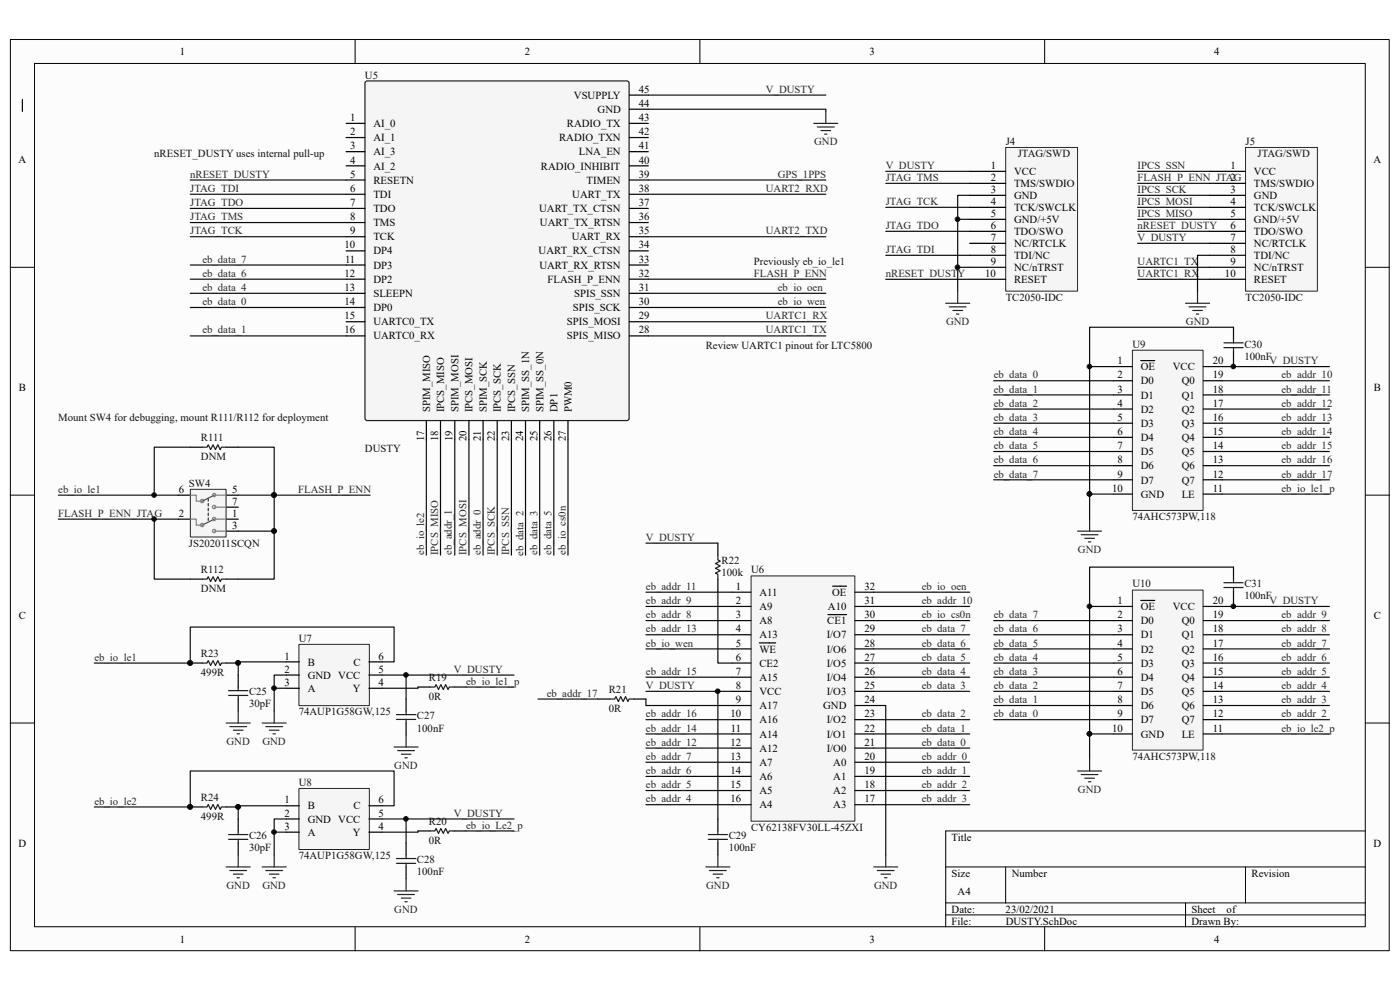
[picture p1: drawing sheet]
<svg xmlns="http://www.w3.org/2000/svg" width="297mm" height="210mm" viewBox="0 0 297 210" stroke-linecap="round" stroke-linejoin="round" font-family="sans-serif">
<path d="M2.2 8.4h292.5v193.3h-292.5z" fill="#fcfcfc"/>
<path d="M2.2 8.4h292.5v193.3h-292.5z" fill="none" stroke="#000" stroke-width=".21"/>
<path d="M7.4 13.5h282.2v183.1h-282.2z" fill="#fcfcfc"/>
<g fill="none" stroke="#000" stroke-width=".21">
<path d="M7.3 13.5h282.3v183.1h-282.3zM75.3 8.4v5.1M148.5 8.4v5.1M221.6 8.4v5.1M2.2 56.7h5.1M289.7 56.7h5.1M2.2 105h5.1M289.7 105h5.1M2.2 153.4h5.1M289.7 153.4h5.1M289.7 176.3h-89.1v20.3M75.3 196.6v5.1"/>
<path d="M148.5 196.6v5.1M200.6 183.9h89.1M200.6 191.5h89.1M200.6 194.1h89.1M213.4 183.9v7.6M221.6 196.6v5.1M251.5 191.5v5.1M264.2 183.9v7.6"/>
</g>
<path d="M77.7 17.2h55.3l.4 .2 .1 71.3-.3 .4-55.3 .1-.4-.2-.1-71.3z" fill-rule="evenodd" fill="#f5f5f5" stroke="#1c1c1c" stroke-width=".25"/>
<g fill="none" stroke="#000" stroke-width=".25">
<path d="M73.4 32.2h4M73.4 26.2h4M73.4 29.2h4M73.4 35.2h4M73.4 38.2h4M133.5 32.2h4M133.5 26.2h4M133.5 29.2h4M133.5 35.2h4M133.5 38.2h4M133.5 23.2h4M133.5 20.2h4"/>
<path d="M73.4 44.2h4M73.4 41.2h4M73.4 47.2h4M73.4 50.2h4M73.4 56.2h4M73.4 53.2h4M73.4 59.2h4M133.5 44.2h4M133.5 41.2h4M133.5 47.2h4M133.5 50.2h4M133.5 56.2h4"/>
<path d="M133.5 53.2h4M133.5 59.2h4M73.4 62.2h4M73.4 65.2h4M73.4 68.3h4M73.4 71.3h4M133.5 62.2h4M133.5 65.2h4M133.5 68.3h4M133.5 71.3h4M261.7 69.4v2.6M261.7 74.5v2.6"/>
<path d="M90.5 89.3v4M93.5 89.3v4M96.5 89.3v4M99.5 89.3v4M102.5 89.3v4M105.5 89.3v4M108.5 89.3v4M111.5 89.3v4M114.5 89.3v4M117.5 89.3v4M120.5 89.3v4M152.3 115.2v2.6"/>
<path d="M152.3 122.9v2.5M126.9 148.3h2.5M134.5 148.3h2.5M152.3 173.7v2.6M152.3 178.8v2.6"/>
</g>
<g fill="none" stroke="#0e0e0e" stroke-width=".25">
<path d="M4.7 21.1v2.5M40.4 38.2h33M137.5 23.2h37.7v.4M137.5 38.2h37.7M137.5 20.2h37.7M40.4 41.2h33M40.4 50.2h33M40.4 47.2h33M40.4 44.2h33M40.4 56.2h33M40.4 59.2h33M137.5 41.2h37.7"/>
<path d="M137.5 50.2h37.7M137.5 59.2h37.7M40.4 62.2h33M40.4 65.2h33M40.4 71.3h33M137.5 62.2h37.7M137.5 65.2h37.7M90.5 93.3v24.5M96.5 93.3v24.5M102.5 93.3v24.5M111.5 93.3v24.5M114.5 93.3v24.5"/>
<path d="M117.5 93.3v24.5M120.5 93.3v24.5"/>
</g>
<path d="M172.6 26.2h5.1M173.4 26.9h3.6M174.2 27.7h2M174.9 28.5h.5M175.2 23.6v2.6" fill="none" stroke="#262626" stroke-width=".25"/>
<path d="M259.7 72.7h4M259.7 73.7h4M261.7 72v.7M261.7 73.7v.8M152.3 117.8v1l.5 .2-1 .5 1 .6-1 .5 1 .5-1 .5 .5 .2v1.1M129.4 148.3h1l.3-.5 .5 1 .5-1 .5 1 .5-1 .5 1 .3-.5h1M150.3 177h4M150.3 178.1h4M152.3 176.3v.7M152.3 178.1v.7" fill="none" stroke="#1c1c1c" stroke-width=".25"/>
<path d="M240.3 74.3h14.9v34h-14.9z" fill="#f5f5f5"/>
<path d="M240.2 74.3h15v34h-15z" fill="none" stroke="#262626" stroke-width=".21"/>
<g fill="none" stroke="#000" stroke-width=".25">
<path d="M236.2 77.8h4M242 76.5h3M255.3 77.8h4M236.2 80.8h4M236.2 83.8h4M236.2 86.8h4M236.2 89.8h4M236.2 92.8h4M236.2 95.8h4M236.2 98.8h4M255.3 80.8h4M255.3 83.8h4"/>
<path d="M255.3 86.8h4M255.3 89.8h4M255.3 92.8h4M255.3 95.8h4M255.3 98.8h4M236.2 101.8h4M236.2 104.8h4M255.3 101.8h4M255.3 104.8h4"/>
</g>
<path d="M159.4 122.2h22v52h-22z" fill="#f5f5f5"/>
<path d="M159.3 122.2h22.1v52h-22.1z" fill="none" stroke="#262626" stroke-width=".21"/>
<g fill="none" stroke="#000" stroke-width=".25">
<path d="M155.3 125.6h4M155.3 128.7h4M155.3 131.7h4M155.3 134.7h4M155.3 137.7h4M161.1 136.4h3.5M175.7 130.4h3.9M176.6 124.4h3M181.4 125.6h4M181.4 128.7h4M181.4 131.7h4M181.4 134.7h4"/>
<path d="M181.4 137.7h4M155.3 149.7h4M155.3 152.7h4M155.3 155.7h4M155.3 158.7h4M155.3 140.7h4M155.3 143.7h4M155.3 146.7h4M181.4 149.7h4M181.4 152.7h4M181.4 155.7h4M181.4 158.7h4"/>
<path d="M181.4 140.7h4M181.4 143.7h4M181.4 146.7h4M40.4 171.2h2.5M48 171.2h2.5M50.5 173.7v2.6M50.5 178.8v2.6M86.2 178.8v2.6M88.7 176.3h2.5M96.3 176.3h2.6M155.3 161.7h4M155.3 164.7h4"/>
<path d="M155.3 167.7h4M155.3 170.7h4M181.4 161.7h4M181.4 164.7h4M181.4 167.7h4M181.4 170.7h4M86.2 183.9v2.6"/>
</g>
<path d="M42.9 171.2h1l.3-.5 .5 1 .5-1 .5 1 .5-1 .5 1 .3-.5h1M48.5 177h4.1M48.5 178.1h4.1M50.5 176.3v.7M50.5 178.1v.7M91.2 176.3h1.1l.2-.5 .5 1 .5-1 .5 1 .5-1 .6 1 .2-.5h1M84.1 182.1h4.1M84.1 183.1h4.1M86.2 181.4v.7M86.2 183.1v.8" fill="none" stroke="#1c1c1c" stroke-width=".25"/>
<g fill="#0e0e0e" stroke="#0e0e0e" stroke-width=".21">
<circle cx="50.5" cy="171.2" r=".49"/>
<circle cx="40.3" cy="171.2" r=".49"/>
</g>
<path d="M63.5 167.3h14.9v12.9h-14.9z" fill="#f5f5f5"/>
<path d="M63.4 167.3h15v12.9h-15z" fill="none" stroke="#262626" stroke-width=".21"/>
<g fill="none" stroke="#000" stroke-width=".25">
<path d="M40.4 140.7h2.5M48 140.7h2.5M50.5 143.2v2.5M50.5 148.3v2.5M86.2 148.3v2.5M86.2 153.4v2.5M88.7 145.7h2.5M96.3 145.7h2.6M60.7 170.9h2.8M60.7 173.7h2.8M60.7 176.5h2.8M78.3 170.9h2.8"/>
<path d="M78.3 173.7h2.8M78.3 176.5h2.8"/>
</g>
<g fill="none" stroke="#262626" stroke-width=".25">
<path d="M48 183.9h5.1M48.8 184.7h3.5M49.5 185.4h2.1M50.3 186.2h.5M50.5 181.4v2.5M55.6 183.9h5.1M56.4 184.7h3.5M57.2 185.4h2M57.9 186.2h.5M58.2 181.4v2.5M83.6 189h5.1M84.4 189.8h3.5"/>
<path d="M85.1 190.5h2.1M85.9 191.3h.5M86.2 186.5v2.5"/>
</g>
<path d="M58.2 176.5h2.5M60.7 173.7h-2.5v7.7M60.7 170.9h-10.2v2.8M81.1 170.9h2.5v-7.3h-43.2v7.6h-20.4M81.1 173.7h27.9M86.2 173.7v5.1M88.7 176.3v.2h-7.6M98.9 176.3h10.1" fill="none" stroke="#0e0e0e" stroke-width=".25"/>
<g fill="#0e0e0e" stroke="#0e0e0e" stroke-width=".21">
<circle cx="58.1" cy="176.5" r=".49"/>
<circle cx="86.1" cy="173.7" r=".49"/>
<circle cx="40.3" cy="171.2" r=".49"/>
<circle cx="50.5" cy="140.6" r=".49"/>
<circle cx="40.3" cy="140.6" r=".49"/>
</g>
<path d="M42.9 140.7h1l.3-.5 .5 1 .5-1 .5 1 .5-1 .5 1 .3-.5h1M48.5 146.5h4.1M48.5 147.5h4.1M50.5 145.7v.8M50.5 147.5v.8M84.1 151.6h4.1M84.1 152.6h4.1M86.2 150.8v.8M86.2 152.6v.8M91.2 145.7h1.1l.2-.5 .5 1.1 .5-1.1 .5 1.1 .5-1.1 .6 1.1 .2-.6h1" fill="none" stroke="#1c1c1c" stroke-width=".25"/>
<path d="M63.5 136.7h14.9v13h-14.9z" fill="#f5f5f5"/>
<path d="M63.4 136.7h15v13h-15z" fill="none" stroke="#262626" stroke-width=".21"/>
<path d="M261.7 120.3v2.6M261.7 125.4v2.5M60.7 140.4h2.8M60.7 143.2h2.8M60.7 146h2.8M78.3 140.4h2.8M78.3 143.2h2.8M78.3 146h2.8" fill="none" stroke="#000" stroke-width=".25"/>
<g fill="none" stroke="#262626" stroke-width=".25">
<path d="M228.6 112.7h5.1M229.4 113.4h3.5M230.1 114.2h2.1M230.9 115h.5M231.2 110.1v2.6M48 153.4h5.1M48.8 154.1h3.5M49.5 154.9h2.1M50.3 155.7h.5M50.5 150.8v2.6M55.6 153.4h5.1M56.4 154.1h3.5"/>
<path d="M57.2 154.9h2M57.9 155.7h.5M58.2 150.8v2.6M83.6 158.5h5.1M84.4 159.2h3.5M85.1 160h2.1M86.2 155.9v2.6M85.9 160.8h.5M149.8 183.9h5M150.5 184.7h3.6M151.3 185.4h2M152 186.2h.6"/>
<path d="M152.3 181.4v2.5M185.4 183.9h5.1M186.1 184.7h3.6M186.9 185.4h2M187.7 186.2h.5M187.9 181.4v2.5"/>
</g>
<g fill="none" stroke="#0e0e0e" stroke-width=".25">
<path d="M231.2 77.8h5M259.3 77.8h22.7M261.7 69.4h-30.5v35.4M261.7 77.1v.7M210.8 80.8h25.4M210.8 83.8h25.4M210.8 86.8h25.4M210.8 89.8h25.4M210.8 92.8h25.4M210.8 95.8h25.4M210.8 98.8h25.4M259.3 80.8h22.7"/>
<path d="M259.3 83.8h22.7M259.3 86.8h22.7M259.3 89.8h22.7M259.3 92.8h22.7M259.3 95.8h22.7M259.3 98.8h22.7M137 115.2h15.3M210.8 101.8h25.4M236.2 104.8h-5v5.3M259.3 101.8h22.7M259.3 104.8h22.7M137 125.6h18.3"/>
<path d="M137 128.7h18.3M137 131.7h18.3M137 134.7h18.3M137 137.7h18.3M152.3 125.4v15.3h3M185.4 125.6h20.3M185.4 128.7h20.3M185.4 131.7h20.3M185.4 134.7h20.3M185.4 137.7h20.3M58.2 146h2.5M60.7 143.2h-2.5v7.6"/>
<path d="M60.7 140.4h-10.2v2.8M81.1 140.4h2.5v-7.4h-43.2v7.7h-20.4M81.1 143.2h27.9M86.2 143.2v5.1M88.7 145.7v.3h-7.6M98.9 145.7h10.1M114.1 148.3h12.8M137 148.3v1.4h18.3M137 143.7h18.3M137 152.7h18.3M137 155.7h18.3M137 158.7h18.3"/>
<path d="M137 146.7h18.3M152.3 146.7v27M185.4 149.7h2.5v31.7M185.4 143.7h20.3M185.4 152.7h20.3M185.4 155.7h20.3M185.4 158.7h20.3M185.4 140.7h20.3M185.4 146.7h20.3M137 161.7h18.3M137 164.7h18.3M137 167.7h18.3"/>
<path d="M137 170.7h18.3M185.4 161.7h20.3M185.4 164.7h20.3M185.4 167.7h20.3M185.4 170.7h20.3"/>
</g>
<g fill="#0e0e0e" stroke="#0e0e0e" stroke-width=".21">
<circle cx="58.1" cy="146" r=".49"/>
<circle cx="86.1" cy="143.2" r=".49"/>
<circle cx="40.3" cy="140.6" r=".49"/>
<circle cx="152.3" cy="146.6" r=".49"/>
<circle cx="231.1" cy="104.8" r=".49"/>
<circle cx="231.1" cy="77.7" r=".49"/>
<circle cx="261.7" cy="77.7" r=".49"/>
</g>
<path d="M259.7 123.6h4M259.7 124.6h4M261.7 122.9v.7M261.7 124.6v.8" fill="none" stroke="#1c1c1c" stroke-width=".25"/>
<path d="M240.3 125.2h14.9v33.9h-14.9z" fill="#f5f5f5"/>
<path d="M240.2 125.2h15v33.9h-15z" fill="none" stroke="#262626" stroke-width=".21"/>
<g fill="none" stroke="#000" stroke-width=".25">
<path d="M236.2 128.7h4M236.2 131.7h4M236.2 134.7h4M236.2 137.7h4M242 127.4h3M255.3 128.7h4M255.3 131.7h4M255.3 134.7h4M255.3 137.7h4M236.2 152.7h4M236.2 155.7h4M236.2 140.7h4"/>
<path d="M236.2 143.7h4M236.2 146.7h4M236.2 149.7h4M255.3 152.7h4M255.3 155.7h4M255.3 140.7h4M255.3 143.7h4M255.3 146.7h4M255.3 149.7h4"/>
</g>
<g fill="none" stroke="#0e0e0e" stroke-width=".25">
<path d="M210.8 131.7h25.4M210.8 134.7h25.4M210.8 137.7h25.4M231.2 128.7h5M259.3 131.7h22.7M259.3 134.7h22.7M259.3 137.7h22.7M259.3 128.7h22.7M261.7 120.3h-30.5v35.4M261.7 127.9v.8M210.8 140.7h25.4M210.8 143.7h25.4"/>
<path d="M210.8 146.7h25.4M210.8 149.7h25.4M210.8 152.7h25.4M236.2 155.7h-5v5.3M259.3 140.7h22.7M259.3 143.7h22.7M259.3 146.7h22.7M259.3 149.7h22.7M259.3 152.7h22.7M259.3 155.7h22.7"/>
</g>
<g fill="#0e0e0e" stroke="#0e0e0e" stroke-width=".21">
<circle cx="231.1" cy="155.7" r=".49"/>
<circle cx="231.1" cy="128.6" r=".49"/>
<circle cx="261.7" cy="128.6" r=".49"/>
</g>
<path d="M228.6 163.6h5.1M229.4 164.3h3.5M230.1 165.1h2.1M230.9 165.8h.5M231.2 161v2.6" fill="none" stroke="#262626" stroke-width=".25"/>
<path d="M264.3 31.3h15.2v30.5h-15.2z" fill="#f5f5f5"/>
<path d="M264.2 31.3h15.3v30.5h-15.3z" fill="none" stroke="#262626" stroke-width=".21"/>
<path d="M256.6 36.4h7.6M256.6 38.9h7.6M256.6 41.4h7.6M256.6 44h7.6M256.6 46.5h7.6M256.6 49.1h7.6M256.6 51.6h7.6M256.6 54.2h7.6M256.6 56.7h7.6M256.6 59.2h7.6" fill="none" stroke="#000" stroke-width=".25"/>
<path d="M213.4 31.3h15.2v30.5h-15.2z" fill="#f5f5f5"/>
<path d="M213.4 31.3h15.2v30.5h-15.2z" fill="none" stroke="#262626" stroke-width=".21"/>
<path d="M205.7 36.4h7.7M205.7 38.9h7.7M205.7 41.4h7.7M205.7 44h7.7M205.7 46.5h7.7M205.7 49.1h7.7M205.7 51.6h7.7M205.7 54.2h7.7M205.7 56.7h7.7M205.7 59.2h7.7" fill="none" stroke="#000" stroke-width=".25"/>
<g fill="none" stroke="#0e0e0e" stroke-width=".25">
<path d="M187.9 38.9h17.8M187.9 36.4h17.8M241.3 38.9h15.3M241.3 36.4h15.3M187.9 44h17.8M187.9 54.2h17.8M187.9 49.1h17.8M187.9 59.2h17.8M203.2 56.7h2.5M203.2 46.5h2.5M205.7 41.4h-2.5v20.4M241.3 44h15.3"/>
<path d="M241.3 49.1h15.3M241.3 59.2h15.3M241.3 56.7h15.3M241.3 46.5h15.3M241.3 51.6h15.3M241.3 41.4h15.3M256.6 54.2h-2.5v7.6M137.5 68.3h37.7M137.5 71.3h37.7M93.5 93.3v24.5M99.5 93.3v24.5M105.5 93.3v24.5"/>
<path d="M108.5 93.3v24.5"/>
</g>
<path d="M200.6 64.3h5.1M201.4 65.1h3.6M202.2 65.9h2M202.9 66.6h.5M203.2 61.8v2.5M251.5 64.3h5.1M252.3 65.1h3.5M253 65.9h2.1M253.8 66.6h.5M254.1 61.8v2.5" fill="none" stroke="#262626" stroke-width=".25"/>
<g fill="#0e0e0e" stroke="#0e0e0e" stroke-width=".21">
<circle cx="203.1" cy="46.5" r=".49"/>
<circle cx="203.1" cy="56.7" r=".49"/>
</g>
<path d="M40.4 103.8h7.6v10.1h-7.6z" fill="#f5f5f5"/>
<path d="M40.4 103.8h7.6v10.1h-7.6z" fill="none" stroke="#262626" stroke-width=".21"/>
<path d="M40.4 94.9h2.5M48 94.9h2.5M37.8 110.1h2.6M37.8 105h2.6M48 110.1h2.5M48 112.7h2.5M48 105h2.5M48 107.6h2.5M40.4 122.9h2.5M48 122.9h2.5" fill="none" stroke="#000" stroke-width=".25"/>
<g fill="none" stroke="#808080" stroke-width=".25">
<path d="M40.4 105h1.2v1.3h1.3M40.4 110.1h1.2v1.3h1.3M45.5 105h2.5M45.5 107.6h2.5M45.5 110.1h2.5M45.5 112.7h2.5"/>
<circle cx="42.9" cy="106.3" r=".36"/>
<circle cx="42.9" cy="111.4" r=".36"/>
<circle cx="45.4" cy="112.6" r=".36"/>
<circle cx="45.4" cy="107.6" r=".36"/>
<circle cx="45.4" cy="110.1" r=".36"/>
<circle cx="45.4" cy="105" r=".36"/>
</g>
<path d="M44.2 105.8v5.1" fill="none" stroke="#262626" stroke-width=".25" stroke-dasharray=".5"/>
<path d="M45.5 105l-2.6 1.3M45.5 110.1l-2.6 1.3" fill="none" stroke="#4c4c4c" stroke-width=".25"/>
<path d="M40.4 94.9h-7.7v10.1M50.5 94.9h7.7v10.1h20.3M12.4 105h25.4M12.4 110.1h25.4M32.7 110.1v12.8h7.7M50.5 105h7.7v7.7h-7.7M58.2 112.7v10.2h-7.7" fill="none" stroke="#0e0e0e" stroke-width=".25"/>
<g fill="#0e0e0e" stroke="#0e0e0e" stroke-width=".21">
<circle cx="58.1" cy="105" r=".49"/>
<circle cx="58.1" cy="112.6" r=".49"/>
<circle cx="32.7" cy="105" r=".49"/>
<circle cx="32.7" cy="110.1" r=".49"/>
</g>
<path d="M42.9 94.9h1l.3-.5 .5 1 .5-1 .5 1 .5-1 .5 1 .3-.5h1M42.9 122.9h1l.3-.6 .5 1.1 .5-1.1 .5 1.1 .5-1.1 .5 1.1 .3-.5h1" fill="none" stroke="#1c1c1c" stroke-width=".25"/>
<g font-size="2.3">
<text x="38.2" y="11.7">1</text>
<text x="111.3" y="11.7">2</text>
<text x="184.5" y="11.7">3</text>
<text x="257.6" y="11.7">4</text>
<text x="121.8" y="21">VSUPPLY</text>
<text x="126.8" y="24">GND</text>
<text x="135.6" y="22.7">44</text>
<text x="135.6" y="19.7">45</text>
<text x="74.3" y="25.7">1</text>
<text x="74.3" y="28.7">2</text>
<text x="79.2" y="27">AI_0</text>
<text x="79.2" y="30">AI_1</text>
<text x="118.6" y="30">RADIO_TXN</text>
<text x="120.3" y="27">RADIO_TX</text>
<text x="135.6" y="25.7">43</text>
<text x="135.6" y="28.7">42</text>
<text x="3.9" y="34.6">A</text>
<text x="74.3" y="31.7">3</text>
<text x="74.3" y="34.7">4</text>
<text x="79.2" y="33">AI_3</text>
<text x="79.2" y="36">AI_2</text>
<text x="114.8" y="36">RADIO_INHIBIT</text>
<text x="122.8" y="33">LNA_EN</text>
<text x="135.6" y="31.7">41</text>
<text x="135.6" y="34.7">40</text>
<text x="210.2" y="35.9">1</text>
<text x="261" y="35.9">1</text>
<text x="291.4" y="34.6">A</text>
<text x="74.3" y="40.7">6</text>
<text x="74.3" y="37.7">5</text>
<text x="79.2" y="42">TDI</text>
<text x="79.2" y="39">RESETN</text>
<text x="121.4" y="42">UART_TX</text>
<text x="124.5" y="39">TIMEN</text>
<text x="135.6" y="40.7">38</text>
<text x="135.6" y="37.7">39</text>
<text x="210.2" y="38.4">2</text>
<text x="210.2" y="40.9">3</text>
<text x="215.1" y="37.1">VCC</text>
<text x="215.1" y="39.7">TMS/SWDIO</text>
<text x="261" y="38.4">2</text>
<text x="261" y="40.9">3</text>
<text x="266" y="37.1">VCC</text>
<text x="266" y="39.7">TMS/SWDIO</text>
<text x="74.3" y="43.7">7</text>
<text x="74.3" y="46.7">8</text>
<text x="79.2" y="45">TDO</text>
<text x="79.2" y="48">TMS</text>
<text x="114.4" y="45">UART_TX_CTSN</text>
<text x="114.6" y="48">UART_TX_RTSN</text>
<text x="135.6" y="43.7">37</text>
<text x="135.6" y="46.7">36</text>
<text x="210.2" y="43.5">4</text>
<text x="210.2" y="46">5</text>
<text x="215.1" y="42.2">GND</text>
<text x="215.1" y="44.7">TCK/SWCLK</text>
<text x="215.1" y="47.3">GND/+5V</text>
<text x="261" y="43.5">4</text>
<text x="261" y="46">5</text>
<text x="266" y="42.2">GND</text>
<text x="266" y="44.7">TCK/SWCLK</text>
<text x="266" y="47.3">GND/+5V</text>
<text x="73.1" y="52.7">10</text>
<text x="74.3" y="49.7">9</text>
<text x="79.2" y="51">TCK</text>
<text x="79.2" y="54">DP4</text>
<text x="114.3" y="54">UART_RX_CTSN</text>
<text x="121.3" y="51">UART_RX</text>
<text x="135.6" y="49.7">35</text>
<text x="135.6" y="52.7">34</text>
<text x="210.2" y="48.6">6</text>
<text x="210.2" y="51.1">7</text>
<text x="210.2" y="53.7">8</text>
<text x="215.1" y="49.8">TDO/SWO</text>
<text x="215.1" y="52.4">NC/RTCLK</text>
<text x="261" y="48.6">6</text>
<text x="261" y="51.1">7</text>
<text x="261" y="53.7">8</text>
<text x="266" y="49.8">TDO/SWO</text>
<text x="266" y="52.4">NC/RTCLK</text>
<text x="73.1" y="58.7">12</text>
<text x="73.2" y="55.7">11</text>
<text x="79.2" y="57">DP3</text>
<text x="79.2" y="60">DP2</text>
<text x="114.4" y="57">UART_RX_RTSN</text>
<text x="116.2" y="60">FLASH_P_ENN</text>
<text x="135.6" y="55.7">33</text>
<text x="135.6" y="58.7">32</text>
<text x="209" y="58.8">10</text>
<text x="210.2" y="56.2">9</text>
<text x="215.1" y="54.9">TDI/NC</text>
<text x="215.1" y="57.5">NC/nTRST</text>
<text x="259.9" y="58.8">10</text>
<text x="261" y="56.2">9</text>
<text x="266" y="54.9">TDI/NC</text>
<text x="266" y="57.5">NC/nTRST</text>
<text x="73.1" y="61.7">13</text>
<text x="73.1" y="64.7">14</text>
<text x="79.2" y="63">SLEEPN</text>
<text x="79.2" y="66">DP0</text>
<text x="121.5" y="66">SPIS_SCK</text>
<text x="121.8" y="63">SPIS_SSN</text>
<text x="135.6" y="61.7">31</text>
<text x="135.6" y="64.7">30</text>
<text x="215.1" y="60">RESET</text>
<text x="266" y="60">RESET</text>
<text x="73.1" y="67.7">15</text>
<text x="73.1" y="70.7">16</text>
<text x="79.2" y="69">UARTC0_TX</text>
<text x="120.3" y="69">SPIS_MOSI</text>
<text x="135.6" y="67.7">29</text>
<text x="135.6" y="70.7">28</text>
<text x="79.2" y="72">UARTC0_RX</text>
<text x="120.3" y="72">SPIS_MISO</text>
<text x="237.1" y="77.3">1</text>
<text x="257.3" y="77.3">20</text>
<text x="4" y="82.9">B</text>
<text x="237.1" y="80.3">2</text>
<text x="237.1" y="83.3">3</text>
<text x="242" y="78.5">OE</text>
<text x="242" y="81.5">D0</text>
<text x="248.8" y="78.5">VCC</text>
<text x="250.7" y="81.5">Q0</text>
<text x="257.3" y="80.3">19</text>
<text x="257.3" y="83.3">18</text>
<text x="291.5" y="82.9">B</text>
<text x="91.2" y="87.5" transform="rotate(-90 91.2 87.5)">SPIM_MISO</text>
<text x="94.2" y="87.5" transform="rotate(-90 94.2 87.5)">IPCS_MISO</text>
<text x="97.2" y="87.5" transform="rotate(-90 97.2 87.5)">SPIM_MOSI</text>
<text x="100.2" y="87.5" transform="rotate(-90 100.2 87.5)">IPCS_MOSI</text>
<text x="103.3" y="87.5" transform="rotate(-90 103.3 87.5)">SPIM_SCK</text>
<text x="106.3" y="87.5" transform="rotate(-90 106.3 87.5)">IPCS_SCK</text>
<text x="109.3" y="87.5" transform="rotate(-90 109.3 87.5)">IPCS_SSN</text>
<text x="112.3" y="87.5" transform="rotate(-90 112.3 87.5)">SPIM_SS_1N</text>
<text x="115.3" y="87.5" transform="rotate(-90 115.3 87.5)">SPIM_SS_0N</text>
<text x="118.3" y="87.5" transform="rotate(-90 118.3 87.5)">DP1</text>
<text x="121.3" y="87.5" transform="rotate(-90 121.3 87.5)">PWM0</text>
<text x="237.1" y="86.3">4</text>
<text x="237.1" y="89.3">5</text>
<text x="242" y="84.5">D1</text>
<text x="242" y="87.5">D2</text>
<text x="250.7" y="84.5">Q1</text>
<text x="250.7" y="87.5">Q2</text>
<text x="257.3" y="89.3">16</text>
<text x="257.3" y="86.3">17</text>
<text x="90" y="93.6" transform="rotate(-90 90 93.6)">17</text>
<text x="93" y="93.6" transform="rotate(-90 93 93.6)">18</text>
<text x="96" y="93.6" transform="rotate(-90 96 93.6)">19</text>
<text x="99" y="93.6" transform="rotate(-90 99 93.6)">20</text>
<text x="102" y="93.6" transform="rotate(-90 102 93.6)">21</text>
<text x="105" y="93.6" transform="rotate(-90 105 93.6)">22</text>
<text x="108" y="93.6" transform="rotate(-90 108 93.6)">23</text>
<text x="111" y="93.6" transform="rotate(-90 111 93.6)">24</text>
<text x="114" y="93.6" transform="rotate(-90 114 93.6)">25</text>
<text x="117" y="93.6" transform="rotate(-90 117 93.6)">26</text>
<text x="120" y="93.6" transform="rotate(-90 120 93.6)">27</text>
<text x="237.1" y="92.3">6</text>
<text x="237.1" y="95.3">7</text>
<text x="242" y="90.6">D3</text>
<text x="242" y="93.6">D4</text>
<text x="250.7" y="93.6">Q4</text>
<text x="250.7" y="90.6">Q3</text>
<text x="257.3" y="95.3">14</text>
<text x="257.3" y="92.3">15</text>
<text x="237.1" y="101.3">9</text>
<text x="237.1" y="98.3">8</text>
<text x="242" y="96.6">D5</text>
<text x="242" y="99.6">D6</text>
<text x="250.7" y="99.6">Q6</text>
<text x="250.7" y="96.6">Q5</text>
<text x="257.3" y="101.3">12</text>
<text x="257.3" y="98.3">13</text>
<text x="37.9" y="104.6">6</text>
<text x="49.3" y="104.6">5</text>
<text x="49.3" y="107.1">7</text>
<text x="235.9" y="104.3">10</text>
<text x="242" y="102.6">D7</text>
<text x="242" y="105.6">GND</text>
<text x="250.7" y="105.6">LE</text>
<text x="250.7" y="102.6">Q7</text>
<text x="257.3" y="104.3">11</text>
<text x="37.9" y="109.6">2</text>
<text x="49.3" y="109.6">1</text>
<text x="49.3" y="112.2">3</text>
<text x="156.1" y="125.1">1</text>
<text x="183.4" y="125.1">32</text>
<text x="4" y="131.3">C</text>
<text x="156.1" y="128.1">2</text>
<text x="156.1" y="131.1">3</text>
<text x="161.1" y="126.4">A11</text>
<text x="161.1" y="129.4">A9</text>
<text x="175.6" y="129.4">A10</text>
<text x="176.5" y="126.4">OE</text>
<text x="183.4" y="128.1">31</text>
<text x="183.4" y="131.1">30</text>
<text x="237.1" y="128.1">1</text>
<text x="237.1" y="131.1">2</text>
<text x="242" y="129.4">OE</text>
<text x="248.8" y="129.4">VCC</text>
<text x="257.3" y="128.1">20</text>
<text x="257.3" y="131.1">19</text>
<text x="291.5" y="131.3">C</text>
<text x="156.1" y="134.2">4</text>
<text x="156.1" y="137.2">5</text>
<text x="161.1" y="132.4">A8</text>
<text x="161.1" y="135.4">A13</text>
<text x="175.4" y="135.4">I/O7</text>
<text x="175.5" y="132.4">CE1</text>
<text x="183.4" y="134.2">29</text>
<text x="183.4" y="137.2">28</text>
<text x="237.1" y="134.2">3</text>
<text x="237.1" y="137.2">4</text>
<text x="242" y="132.4">D0</text>
<text x="242" y="135.4">D1</text>
<text x="250.7" y="132.4">Q0</text>
<text x="250.7" y="135.4">Q1</text>
<text x="257.3" y="134.2">18</text>
<text x="257.3" y="137.2">17</text>
<text x="60.3" y="139.9">1</text>
<text x="60.3" y="142.7">2</text>
<text x="65.3" y="141.2">B</text>
<text x="65.3" y="144">GND VCC</text>
<text x="75" y="141.2">C</text>
<text x="80.3" y="142.7">5</text>
<text x="80.3" y="139.9">6</text>
<text x="156.1" y="140.2">6</text>
<text x="156.1" y="143.2">7</text>
<text x="161.1" y="138.4">WE</text>
<text x="161.1" y="141.4">CE2</text>
<text x="175.4" y="138.4">I/O6</text>
<text x="175.4" y="141.4">I/O5</text>
<text x="183.4" y="140.2">27</text>
<text x="183.4" y="143.2">26</text>
<text x="237.1" y="140.2">5</text>
<text x="237.1" y="143.2">6</text>
<text x="242" y="138.4">D2</text>
<text x="242" y="141.4">D3</text>
<text x="250.7" y="141.4">Q3</text>
<text x="250.7" y="138.4">Q2</text>
<text x="257.3" y="143.2">15</text>
<text x="257.3" y="140.2">16</text>
<text x="60.3" y="145.5">3</text>
<text x="65.3" y="146.8">A</text>
<text x="74.8" y="146.8">Y</text>
<text x="80.3" y="145.5">4</text>
<text x="156.1" y="149.2">9</text>
<text x="156.1" y="146.2">8</text>
<text x="161.1" y="144.4">A15</text>
<text x="161.1" y="147.4">VCC</text>
<text x="175.4" y="144.4">I/O4</text>
<text x="175.4" y="147.4">I/O3</text>
<text x="183.4" y="149.2">24</text>
<text x="183.4" y="146.2">25</text>
<text x="237.1" y="146.2">7</text>
<text x="237.1" y="149.2">8</text>
<text x="242" y="144.4">D4</text>
<text x="242" y="147.4">D5</text>
<text x="250.7" y="147.4">Q5</text>
<text x="250.7" y="144.4">Q4</text>
<text x="257.3" y="149.2">13</text>
<text x="257.3" y="146.2">14</text>
<text x="155" y="152.2">10</text>
<text x="155.1" y="155.2">11</text>
<text x="161.1" y="150.5">A17</text>
<text x="161.1" y="153.5">A16</text>
<text x="174.6" y="150.5">GND</text>
<text x="175.4" y="153.5">I/O2</text>
<text x="183.4" y="152.2">23</text>
<text x="183.4" y="155.2">22</text>
<text x="235.9" y="155.2">10</text>
<text x="237.1" y="152.2">9</text>
<text x="242" y="153.5">D7</text>
<text x="242" y="150.5">D6</text>
<text x="250.7" y="153.5">Q7</text>
<text x="250.7" y="150.5">Q6</text>
<text x="257.3" y="155.2">11</text>
<text x="257.3" y="152.2">12</text>
<text x="155" y="158.2">12</text>
<text x="155" y="161.2">13</text>
<text x="161.1" y="156.5">A14</text>
<text x="161.1" y="159.5">A12</text>
<text x="175.4" y="156.5">I/O1</text>
<text x="175.4" y="159.5">I/O0</text>
<text x="183.4" y="158.2">21</text>
<text x="183.4" y="161.2">20</text>
<text x="242" y="156.5">GND</text>
<text x="250.7" y="156.5">LE</text>
<text x="155" y="164.2">14</text>
<text x="155" y="167.2">15</text>
<text x="161.1" y="162.5">A7</text>
<text x="161.1" y="165.5">A6</text>
<text x="176.8" y="162.5">A0</text>
<text x="176.8" y="165.5">A1</text>
<text x="183.4" y="164.2">19</text>
<text x="183.4" y="167.2">18</text>
<text x="60.3" y="170.4">1</text>
<text x="60.3" y="173.2">2</text>
<text x="65.3" y="171.7">B</text>
<text x="75" y="171.7">C</text>
<text x="80.3" y="173.2">5</text>
<text x="80.3" y="170.4">6</text>
<text x="155" y="170.2">16</text>
<text x="161.1" y="168.5">A5</text>
<text x="161.1" y="171.5">A4</text>
<text x="176.8" y="168.5">A2</text>
<text x="176.8" y="171.5">A3</text>
<text x="183.4" y="170.2">17</text>
<text x="3.9" y="179.6">D</text>
<text x="60.3" y="176">3</text>
<text x="65.3" y="174.5">GND VCC</text>
<text x="65.3" y="177.3">A</text>
<text x="74.8" y="177.3">Y</text>
<text x="80.3" y="176">4</text>
<text x="201.9" y="178.3">Title</text>
<text x="291.4" y="179.6">D</text>
<text x="201.9" y="186">Size</text>
<text x="214.6" y="186">Number</text>
<text x="265.5" y="186">Revision</text>
<text x="203.2" y="189.8">A4</text>
<text x="201.9" y="193.6">Date:</text>
<text x="201.9" y="196.1">File:</text>
<text x="213.3" y="193.6">23/02/2021</text>
<text x="213.4" y="196.1">DUSTY.SchDoc</text>
<text x="252.8" y="196.1">Drawn By:</text>
<text x="252.8" y="193.6">Sheet</text>
<text x="260.2" y="193.6">of</text>
<text x="38.2" y="199.9">1</text>
<text x="111.3" y="199.9">2</text>
<text x="184.5" y="199.9">3</text>
<text x="257.6" y="199.9">4</text>
</g>
<g font-size="2.3" fill="#0e0e0e">
<text x="77.4" y="16.7">U5</text>
<text x="32.7" y="33.3">nRESET_DUSTY uses internal pull-up</text>
<text x="213.4" y="30.8">J4</text>
<text x="215.9" y="33.3">JTAG/SWD</text>
<text x="264.2" y="30.8">J5</text>
<text x="266.8" y="33.3">JTAG/SWD</text>
<text x="159.9" y="56.2">Previously eb_io_le1</text>
<text x="213.4" y="63.8">TC2050-IDC</text>
<text x="264.2" y="63.8">TC2050-IDC</text>
<text x="149.7" y="74">Review UARTC1 pinout for LTC5800</text>
<text x="240.2" y="73.7">U9</text>
<text x="264" y="73.7">C30</text>
<text x="264" y="76.3">100nF</text>
<text x="12.4" y="89.3">Mount SW4 for debugging, mount R111/R112 for deployment</text>
<text x="42.6" y="93.6">R111</text>
<text x="77.4" y="95.8">DUSTY</text>
<text x="42.6" y="97.7">DNM</text>
<text x="40.1" y="103.3">SW4</text>
<text x="240.2" y="110.4">74AHC573PW,118</text>
<text x="40.1" y="116">JS202011SCQN</text>
<text x="153.1" y="119.5">R22</text>
<text x="42.6" y="121.6">R112</text>
<text x="42.6" y="125.6">DNM</text>
<text x="153.1" y="122.1">100k</text>
<text x="159.3" y="121.6">U6</text>
<text x="240.2" y="124.6">U10</text>
<text x="264" y="124.6">C31</text>
<text x="264" y="127.2">100nF</text>
<text x="63.4" y="136.2">U7</text>
<text x="42.6" y="139.4">R23</text>
<text x="42.6" y="143.5">499R</text>
<text x="52.8" y="147.5">C25</text>
<text x="91" y="144.5">R19</text>
<text x="91" y="148.5">0R</text>
<text x="129.2" y="147">R21</text>
<text x="52.8" y="150.1">30pF</text>
<text x="63.4" y="151.8">74AUP1G58GW,125</text>
<text x="88.4" y="152.6">C27</text>
<text x="88.4" y="155.2">100nF</text>
<text x="129.2" y="151.1">0R</text>
<text x="240.2" y="161.2">74AHC573PW,118</text>
<text x="63.4" y="166.7">U8</text>
<text x="42.6" y="169.9">R24</text>
<text x="42.6" y="174">499R</text>
<text x="52.8" y="178.1">C26</text>
<text x="91" y="175">R20</text>
<text x="91" y="179.1">0R</text>
<text x="154.6" y="178.1">C29</text>
<text x="159.3" y="176.3">CY62138FV30LL-45ZXI</text>
<text x="52.8" y="180.6">30pF</text>
<text x="63.4" y="182.3">74AUP1G58GW,125</text>
<text x="88.4" y="183.2">C28</text>
<text x="88.4" y="185.7">100nF</text>
<text x="154.6" y="180.6">100nF</text>
</g>
<g font-size="2.3" fill="#262626">
<text x="162.5" y="19.7">V_DUSTY</text>
<text x="172.7" y="30.8">GND</text>
<text x="187.9" y="35.9">V_DUSTY</text>
<text x="241.3" y="35.9">IPCS_SSN</text>
<text x="40.3" y="40.7">JTAG_TDI</text>
<text x="40.3" y="37.7">nRESET_DUSTY</text>
<text x="162.5" y="40.7">UART2_RXD</text>
<text x="165" y="37.7">GPS_1PPS</text>
<text x="187.9" y="38.4">JTAG_TMS</text>
<text x="241.3" y="38.4">FLASH_P_ENN_JTAG</text>
<text x="241.3" y="40.9">IPCS_SCK</text>
<text x="40.3" y="43.7">JTAG_TDO</text>
<text x="40.3" y="46.7">JTAG_TMS</text>
<text x="187.9" y="43.5">JTAG_TCK</text>
<text x="241.3" y="43.5">IPCS_MOSI</text>
<text x="241.3" y="46">IPCS_MISO</text>
<text x="40.3" y="49.7">JTAG_TCK</text>
<text x="162.5" y="49.7">UART2_TXD</text>
<text x="187.9" y="48.6">JTAG_TDO</text>
<text x="187.9" y="53.7">JTAG_TDI</text>
<text x="241.3" y="48.6">nRESET_DUSTY</text>
<text x="241.3" y="51.1">V_DUSTY</text>
<text x="42.9" y="55.7">eb_data_7</text>
<text x="42.9" y="58.8">eb_data_6</text>
<text x="159.9" y="58.7">FLASH_P_ENN</text>
<text x="187.9" y="58.8">nRESET_DUSTY</text>
<text x="241.3" y="56.2">UARTC1_TX</text>
<text x="241.3" y="58.8">UARTC1_RX</text>
<text x="42.9" y="61.7">eb_data_4</text>
<text x="42.9" y="64.7">eb_data_0</text>
<text x="165" y="64.7">eb_io_wen</text>
<text x="165" y="61.7">eb_io_oen</text>
<text x="42.9" y="70.7">eb_data_1</text>
<text x="162.5" y="67.7">UARTC1_RX</text>
<text x="162.5" y="70.7">UARTC1_TX</text>
<text x="200.7" y="68.9">GND</text>
<text x="251.6" y="68.9">GND</text>
<text x="269.3" y="77.3">V_DUSTY</text>
<text x="210.8" y="80.3">eb_data_0</text>
<text x="210.8" y="83.3">eb_data_1</text>
<text x="271.9" y="80.3">eb_addr_10</text>
<text x="271.9" y="83.3">eb_addr_11</text>
<text x="210.8" y="86.3">eb_data_2</text>
<text x="210.8" y="89.3">eb_data_3</text>
<text x="271.9" y="86.3">eb_addr_12</text>
<text x="271.9" y="89.3">eb_addr_13</text>
<text x="210.8" y="92.3">eb_data_4</text>
<text x="210.8" y="95.3">eb_data_5</text>
<text x="271.9" y="95.3">eb_addr_15</text>
<text x="271.9" y="92.3">eb_addr_14</text>
<text x="210.8" y="98.3">eb_data_6</text>
<text x="210.8" y="101.3">eb_data_7</text>
<text x="271.9" y="101.3">eb_addr_17</text>
<text x="271.9" y="98.3">eb_addr_16</text>
<text x="12.4" y="104.6">eb_io_le1</text>
<text x="63.2" y="104.6">FLASH_P_ENN</text>
<text x="271.9" y="104.3">eb_io_le1_p</text>
<text x="12.4" y="109.6">FLASH_P_ENN_JTAG</text>
<text x="90" y="117.8" transform="rotate(-90 90 117.8)">eb_io_le2</text>
<text x="93" y="117.8" transform="rotate(-90 93 117.8)">IPCS_MISO</text>
<text x="95.8" y="117.8" transform="rotate(-90 95.8 117.8)">eb_addr_1</text>
<text x="99" y="117.8" transform="rotate(-90 99 117.8)">IPCS_MOSI</text>
<text x="102" y="117.8" transform="rotate(-90 102 117.8)">eb_addr_0</text>
<text x="105" y="117.8" transform="rotate(-90 105 117.8)">IPCS_SCK</text>
<text x="108" y="117.8" transform="rotate(-90 108 117.8)">IPCS_SSN</text>
<text x="111.1" y="117.9" transform="rotate(-90 111.1 117.9)">eb_data_2</text>
<text x="114" y="117.8" transform="rotate(-90 114 117.8)">eb_data_3</text>
<text x="117" y="117.8" transform="rotate(-90 117 117.8)">eb_data_5</text>
<text x="120" y="117.8" transform="rotate(-90 120 117.8)">eb_io_cs0n</text>
<text x="137" y="114.7">V_DUSTY</text>
<text x="228.7" y="117.3">GND</text>
<text x="137" y="125.1">eb_addr_11</text>
<text x="195.5" y="125.1">eb_io_oen</text>
<text x="137" y="128.1">eb_addr_9</text>
<text x="137" y="131.1">eb_addr_8</text>
<text x="195.5" y="128.1">eb_addr_10</text>
<text x="195.5" y="131.1">eb_io_cs0n</text>
<text x="210.8" y="131.1">eb_data_7</text>
<text x="269.3" y="128.1">V_DUSTY</text>
<text x="271.9" y="131.1">eb_addr_9</text>
<text x="137" y="134.2">eb_addr_13</text>
<text x="137" y="137.2">eb_io_wen</text>
<text x="195.5" y="134.2">eb_data_7</text>
<text x="195.5" y="137.2">eb_data_6</text>
<text x="210.8" y="134.2">eb_data_6</text>
<text x="210.8" y="137.2">eb_data_5</text>
<text x="271.9" y="134.2">eb_addr_8</text>
<text x="271.9" y="137.2">eb_addr_7</text>
<text x="20" y="140.2">eb_io_le1</text>
<text x="96.3" y="142.7">V_DUSTY</text>
<text x="137" y="143.2">eb_addr_15</text>
<text x="195.5" y="140.2">eb_data_5</text>
<text x="195.5" y="143.2">eb_data_4</text>
<text x="210.8" y="140.2">eb_data_4</text>
<text x="210.8" y="143.2">eb_data_3</text>
<text x="271.9" y="140.2">eb_addr_6</text>
<text x="271.9" y="143.2">eb_addr_5</text>
<text x="98.9" y="145.2">eb_io_le1_p</text>
<text x="116" y="147.8">eb_addr_17</text>
<text x="137" y="146.2">V_DUSTY</text>
<text x="195.5" y="146.2">eb_data_3</text>
<text x="210.8" y="146.2">eb_data_2</text>
<text x="210.8" y="149.2">eb_data_1</text>
<text x="271.9" y="149.2">eb_addr_3</text>
<text x="271.9" y="146.2">eb_addr_4</text>
<text x="137" y="152.2">eb_addr_16</text>
<text x="137" y="155.2">eb_addr_14</text>
<text x="195.5" y="152.2">eb_data_2</text>
<text x="195.5" y="155.2">eb_data_1</text>
<text x="210.8" y="152.2">eb_data_0</text>
<text x="271.9" y="152.2">eb_addr_2</text>
<text x="271.9" y="155.2">eb_io_le2_p</text>
<text x="48" y="158">GND</text>
<text x="55.7" y="158">GND</text>
<text x="137" y="158.2">eb_addr_12</text>
<text x="137" y="161.2">eb_addr_7</text>
<text x="195.5" y="158.2">eb_data_0</text>
<text x="195.5" y="161.2">eb_addr_0</text>
<text x="83.7" y="163.1">GND</text>
<text x="137" y="164.2">eb_addr_6</text>
<text x="137" y="167.2">eb_addr_5</text>
<text x="195.5" y="164.2">eb_addr_1</text>
<text x="195.5" y="167.2">eb_addr_2</text>
<text x="20" y="170.7">eb_io_le2</text>
<text x="96.3" y="173.2">V_DUSTY</text>
<text x="137" y="170.2">eb_addr_4</text>
<text x="195.5" y="170.2">eb_addr_3</text>
<text x="228.7" y="168.1">GND</text>
<text x="98.9" y="175.8">eb_io_Le2_p</text>
<text x="48" y="188.5">GND</text>
<text x="55.7" y="188.5">GND</text>
<text x="149.8" y="188.5">GND</text>
<text x="185.4" y="188.5">GND</text>
<text x="83.7" y="193.6">GND</text>
</g>
</svg>
